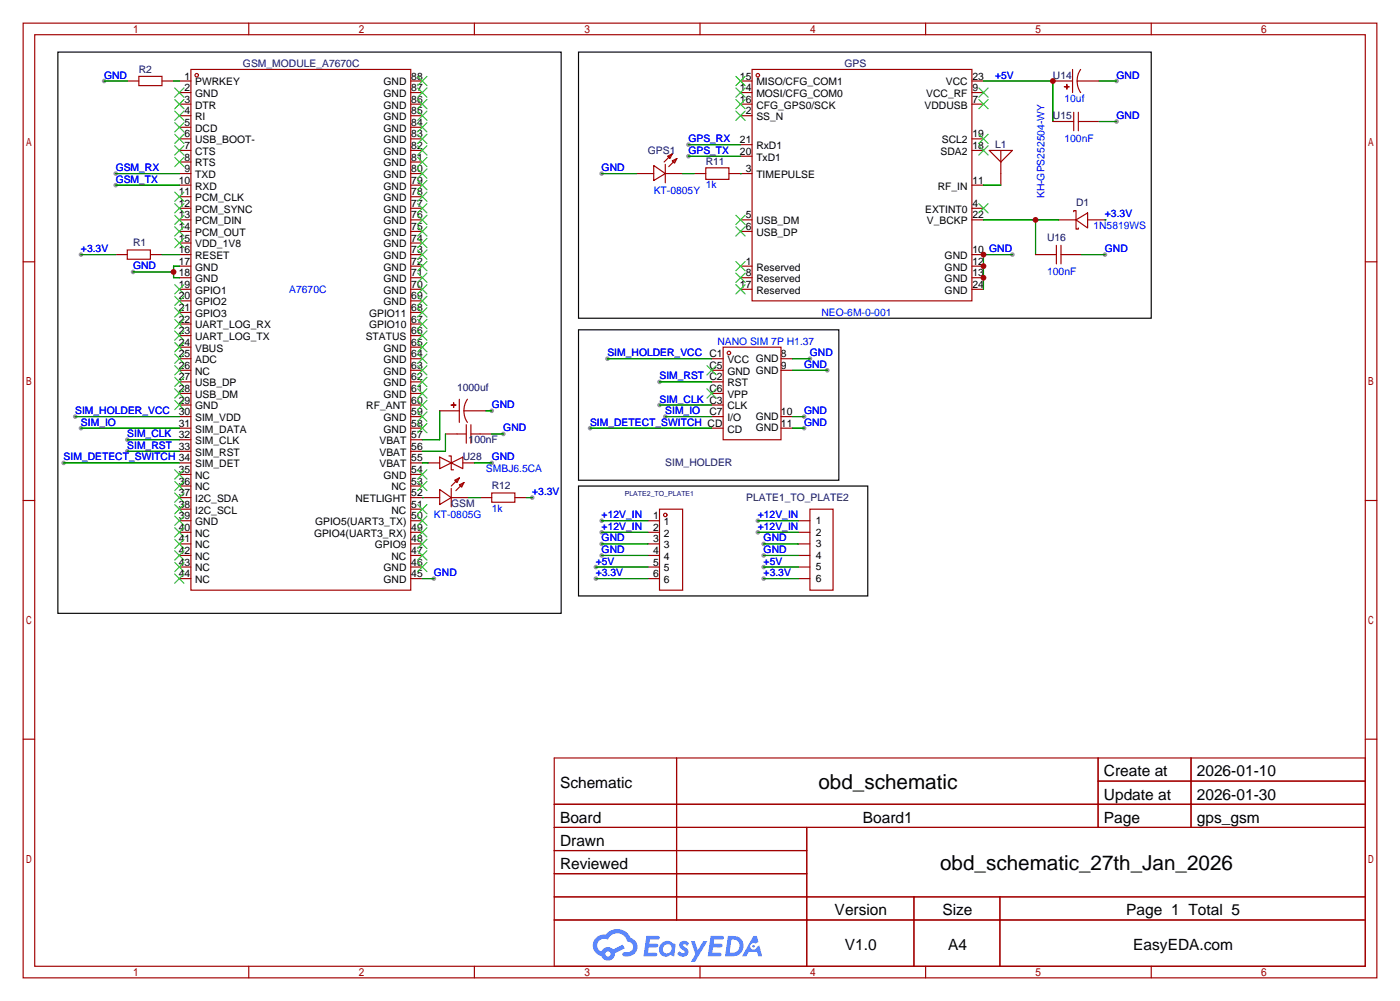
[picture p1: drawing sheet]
<svg xmlns="http://www.w3.org/2000/svg" width="307mm" height="220mm" viewBox="0 0 307 220" stroke-linecap="round" stroke-linejoin="round" font-family="sans-serif">
<g fill="#999">
<circle cx="25.4" cy="38.1" r=".51"/>
<circle cx="25.4" cy="40.6" r=".51"/>
<circle cx="95.2" cy="127" r=".51"/>
<circle cx="27.9" cy="96.5" r=".51"/>
<circle cx="27.9" cy="99.1" r=".51"/>
<circle cx="177.8" cy="78.7" r=".51"/>
<circle cx="144.8" cy="88.9" r=".51"/>
<circle cx="144.8" cy="83.8" r=".51"/>
<circle cx="151.1" cy="31.7" r=".51"/>
<circle cx="151.1" cy="34.3" r=".51"/>
<circle cx="222.2" cy="55.9" r=".51"/>
<circle cx="166.4" cy="114.3" r=".51"/>
<circle cx="166.4" cy="116.8" r=".51"/>
<circle cx="167.6" cy="119.4" r=".51"/>
<circle cx="167.6" cy="121.9" r=".51"/>
<circle cx="167.6" cy="124.5" r=".51"/>
<circle cx="167.6" cy="127" r=".51"/>
<circle cx="132.1" cy="114.3" r=".51"/>
<circle cx="132.1" cy="116.8" r=".51"/>
<circle cx="132.1" cy="119.4" r=".51"/>
<circle cx="132.1" cy="121.9" r=".51"/>
<circle cx="130.8" cy="124.5" r=".51"/>
<circle cx="130.8" cy="127" r=".51"/>
<circle cx="245.1" cy="17.8" r=".51"/>
<circle cx="245.1" cy="26.7" r=".51"/>
<circle cx="242.6" cy="55.9" r=".51"/>
<circle cx="107.9" cy="90.2" r=".51"/>
<circle cx="110.5" cy="95.2" r=".51"/>
<circle cx="17.8" cy="55.9" r=".51"/>
<circle cx="29.2" cy="59.7" r=".51"/>
<circle cx="22.9" cy="17.8" r=".51"/>
<circle cx="16.5" cy="91.4" r=".51"/>
<circle cx="17.8" cy="94" r=".51"/>
<circle cx="14" cy="101.6" r=".51"/>
<circle cx="133.3" cy="78.7" r=".51"/>
<circle cx="181.6" cy="81.3" r=".51"/>
<circle cx="176.5" cy="91.4" r=".51"/>
<circle cx="176.5" cy="94" r=".51"/>
<circle cx="146" cy="91.4" r=".51"/>
<circle cx="129.5" cy="94" r=".51"/>
<circle cx="107.9" cy="101.6" r=".51"/>
<circle cx="132.1" cy="38.1" r=".51"/>
<circle cx="116.8" cy="109.2" r=".51"/>
</g>
<g fill="none" stroke="#a10000" stroke-width=".25">
<path d="M5.1 5.1h297.2v209.5h-297.2zM7.6 7.6h292.1v204.5h-292.1zM54.6 5.1v2.5M104.1 5.1v2.5M153.7 5.1v2.5M203.2 5.1v2.5M252.7 5.1v2.5M5.1 57.5h2.5M299.7 57.5h2.6M5.1 109.9h2.5M299.7 109.9h2.6M5.1 162.2h2.5"/>
<path d="M121.7 166.4h178v45.7h-178zM121.7 176.5h178M148.5 166.4v35.5M241.1 166.4v15.2M241.1 171.4h58.6M261.5 166.4v15.2M299.7 162.2h2.6M121.7 181.6h178M121.7 186.7h55.4M121.7 196.8h178M121.7 191.8h55.4M177.1 181.6v30.5"/>
<path d="M200.6 196.8v15.3M219.5 196.8v15.3M54.6 212.1v2.5M104.1 212.1v2.5M121.7 201.9h178M153.7 212.1v2.5M203.2 212.1v2.5M252.7 212.1v2.5"/>
</g>
<g fill="#5487ff">
<path d="M149.4 206.8a1.3 1.3 0 0 1 1.8 .3l-.4 .6a.54 .54 0 0 0-.9-.3l.2 .3a1.28 1.28 0 0 1 .7 2 1.53 1.53 0 0 1-2.1-.3l.5-.6 .8 .4a.31 .31 0 0 0 .3-.2 .31 .31 0 0 0-.3-.4 1.12 1.12 0 0 1-.6-1.8z"/>
<path d="M151.7 206.6h.8l.7 2 1.2-2h.9l-2.7 4.5h-.9l1-1.6z"/>
<path d="M141.9 205.4h2.3a.46 .46 0 0 1 .5 .1 .46 .46 0 0 1 .1 .5l-.4 .2h-1.7l-.2 .9h1.7a.4 .4 0 0 1 .3 .5 .4 .4 0 0 1-.4 .3h-1.7l-.1 1.2h1.3a.46 .46 0 0 1 .5 .1 .46 .46 0 0 1 .1 .5l-.3 .2h-2.6z"/>
<path d="M156 205.4h2.3a.47 .47 0 0 1 .5 .1 .47 .47 0 0 1 .1 .5l-.4 .2h-1.7l-.1 .9h1.6a.4 .4 0 0 1 .3 .5 .4 .4 0 0 1-.4 .3h-1.7l-.1 1.2h1.3a.46 .46 0 0 1 .5 .1 .46 .46 0 0 1 .2 .5l-.4 .2h-2.6z"/>
<path d="M165.4 205.4h.7l.4 1.4-.6 .3a.75 .75 0 0 0-1.2 .3 .75 .75 0 0 0 .5 1.1 .75 .75 0 0 0 1-.7l.5-.3 .6 2.4h-.8l-.3-1h-1.8l-.6 1h-.9z"/>
<path d="M159.8 205.4l-.6 4.5h1.4a2.27 2.27 0 0 0 2.6-2.3 2.27 2.27 0 0 0-2.7-2.2zM160.6 206.2a1.5 1.5 0 0 1 1.8 1.5 1.5 1.5 0 0 1-2 1.4h-.2z"/>
<path d="M145.2 207.1a1.6 1.6 0 0 0-.3 2.2 1.6 1.6 0 0 0 2.3 .2l.8 .4 .3-2.5-.2-.2-.4-.1a1.58 1.58 0 0 0-2.5 0zM145.8 207.6a.98 .98 0 0 1 1.6 .4 .98 .98 0 0 1-1 1.3 .94 .94 0 0 1-.9-.7 .94 .94 0 0 1 .3-1z"/>
<path d="M130.9 205.8a2.37 2.37 0 0 0 1.1 4 1.54 1.54 0 0 0 1.8 1 1.54 1.54 0 0 0 1.2-1.6l2.2-1.1-.5-.7-2.1 1a1.57 1.57 0 0 0-2.6 .5 1.5 1.5 0 0 1-.7-2.1 1.5 1.5 0 0 1 2.2-.5 2.23 2.23 0 0 1 2.2-1.5 2.23 2.23 0 0 1 2 1.9 1.16 1.16 0 0 1 1.3 1.1 1.16 1.16 0 0 1-1.1 1.2h-.7a.47 .47 0 0 0-.6 .4 .47 .47 0 0 0 .5 .5 2.17 2.17 0 0 0 2.5-.9 2.17 2.17 0 0 0-.4-2.7l-.8-.4a3.2 3.2 0 0 0-5.4-.8l-1.1 .1zM132.9 209.4a.6 .6 0 0 1 1.2 0 .6 .6 0 0 1-1.2 0z"/>
<circle cx="165.4" cy="207.7" r=".28"/>
</g>
<g fill="none" stroke="#a10000" stroke-width=".25">
<path d="M27.9 17.8h2.6M30.5 16.8h5.1v2h-5.1zM35.6 17.8h2.5M39.4 17.8h2.5M41.9 15.2h48.3v114.3h-48.3zM90.2 17.8h2.5M162.6 17.8h2.5M165.1 15.2h48.3v50.8h-48.3zM213.4 17.8h2.5M231.1 17.8h4.4M233.7 19h1zM234.2 18.5v1.1z"/>
<path d="M235.5 15.2v5.1M236.5 17.8l.1 1.1 .6 1.4M236.5 17.8h4.8M237.2 15.2l-.5 1-.2 1.6M39.4 20.3h2.5M39.4 22.9h2.5M39.4 25.4h2.5M39.4 27.9h2.5M39.4 30.5h2.5M39.4 33h2.5M39.4 35.6h2.5M39.4 38.1h2.5"/>
<path d="M90.2 20.3h2.5M90.2 22.9h2.5M90.2 25.4h2.5M90.2 27.9h2.5M90.2 30.5h2.5M90.2 33h2.5M90.2 35.6h2.5M90.2 38.1h2.5M139.7 38.1h3.8M143.5 36.3l2.5 1.8-2.5 1.5zM146 38.1h3.9M146 36.1v4"/>
<path d="M146.6 34.3l1-.5-.5 1zM147.6 35.3l1-.5-.5 1zM147.6 33.8l-1.8 1.8M148.6 34.8l-1.8 1.8M152.4 38.1h2.5M154.9 36.8h5.1v2.6h-5.1zM160 38.1h5.1M162.6 20.3h2.5M162.6 22.9h2.5M162.6 25.4h2.5M162.6 31.8h2.5M162.6 34.3h2.5"/>
<path d="M213.4 20.3h2.5M213.4 22.9h2.5M213.4 30.5h2.5M213.4 33h2.5M217.2 33h5l-2.5 2.6zM219.7 33v7.6M231.1 26.7h4.6M235.7 24.6v4.1M236.7 26.7h4.6M236.7 24.6v4.1M25.4 55.9h2.5M27.9 54.9h5.1v2h-5.1z"/>
<path d="M33 55.9h2.6M39.4 40.6h2.5M39.4 43.2h2.5M39.4 45.7h2.5M39.4 48.3h2.5M39.4 50.8h2.5M39.4 53.3h2.5M39.4 55.9h2.5M39.4 58.4h2.5M90.2 40.6h2.5M90.2 43.2h2.5M90.2 45.7h2.5"/>
<path d="M90.2 48.3h2.5M90.2 50.8h2.5M90.2 53.3h2.5M90.2 55.9h2.5M90.2 58.4h2.5M162.6 48.3h2.5M162.6 50.8h2.5M162.6 58.4h2.5M213.4 40.6h2.5M213.4 45.7h2.5M213.4 48.3h2.5M213.4 55.9h2.5"/>
<path d="M213.4 58.4h2.5M227.3 55.9h4.6M231.9 53.8v4.1M232.4 48.3h3.8M232.9 55.9h4.6M232.9 53.8v4.1M235.7 46.5v-.3h.5v2.1M236.2 48.3v2h.5v-.3M236.2 48.3l2.6-1.6v3.3zM238.8 48.3h3.8M39.4 61h2.5M39.4 63.5h2.5"/>
<path d="M39.4 66h2.5M39.4 68.6h2.5M39.4 71.1h2.5M39.4 73.7h2.5M39.4 76.2h2.5M39.4 78.7h2.5M90.2 61h2.5M90.2 63.5h2.5M90.2 66h2.5M90.2 68.6h2.5M90.2 71.1h2.5M90.2 73.7h2.5"/>
<path d="M90.2 76.2h2.5M90.2 78.7h2.5M156.2 78.7h2.5M158.7 76.2h12.7v20.3h-12.7zM162.6 61h2.5M162.6 63.5h2.5M171.4 78.7h2.6M213.4 61h2.5M213.4 63.5h2.5M39.4 81.3h2.5M39.4 83.8h2.5M39.4 86.4h2.5"/>
<path d="M39.4 88.9h2.5M39.4 91.4h2.5M39.4 94h2.5M39.4 96.5h2.5M39.4 99.1h2.5M90.2 81.3h2.5M90.2 83.8h2.5M90.2 86.4h2.5M90.2 88.9h2.5M90.2 91.4h2.5M90.2 94h2.5M90.2 96.5h2.5"/>
<path d="M90.2 99.1h2.5M96.5 90.2h4.3M97.8 95.2h4.6M99.1 88.9h1zM99.6 88.4v1zM100.8 87.6v5.1M101.9 90.2l.2 1.6 .5 .9M101.9 90.2h4.8M102.4 93.2v4.1M102.6 87.6l-.6 1.5-.1 1.1M103.4 95.2h4.5M103.4 93.2v4.1"/>
<path d="M156.2 81.3h2.5M156.2 83.8h2.5M156.2 86.4h2.5M156.2 88.9h2.5M156.2 91.4h2.5M156.2 94h2.5M171.4 81.3h2.6M171.4 91.4h2.6M171.4 94h2.6M39.4 101.6h2.5M39.4 104.1h2.5M39.4 106.7h2.5"/>
<path d="M39.4 109.2h2.5M39.4 111.8h2.5M39.4 114.3h2.5M39.4 116.8h2.5M39.4 119.4h2.5M90.2 101.6h2.5M90.2 104.1h2.5M90.2 106.7h2.5M90.2 109.2h6.3M90.2 111.8h2.5M90.2 114.3h2.5M90.2 116.8h2.5"/>
<path d="M90.2 119.4h2.5M94 101.6h2.5M96.5 100.3l2.6 1.3-2.6 1.3zM96.5 107.4l2.6 1.8-2.6 1.5zM98.6 100.1h.5v3h.5M99.1 101.6l2.5-1.3v2.6zM99.1 109.2h3.8M99.1 107.2v4.1M99.8 105.4l1-.5-.5 1zM100.8 106.4l1.1-.5-.6 1zM100.8 104.9l-1.7 1.8M101.6 101.6h2.5"/>
<path d="M101.9 105.9l-1.8 1.8M105.4 109.2h2.5M107.9 108.2h5.1v2h-5.1zM113 109.2h2.6M142.2 114.3h2.6M142.2 116.8h2.6M142.2 119.4h2.6M144.8 111.8h5.1v17.7h-5.1zM175.3 114.3h2.5M175.3 116.8h2.5M175.3 119.4h2.5M177.8 111.8h5.1v17.7h-5.1z"/>
<path d="M39.4 121.9h2.5M39.4 124.5h2.5M39.4 127h2.5M90.2 121.9h2.5M90.2 124.5h2.5M90.2 127h2.5M142.2 121.9h2.6M142.2 124.5h2.6M142.2 127h2.6M175.3 121.9h2.5M175.3 124.5h2.5M175.3 127h2.5"/>
<circle cx="43.2" cy="16.5" r=".38"/>
<circle cx="166.4" cy="16.5" r=".38"/>
<circle cx="160" cy="77.5" r=".38"/>
<circle cx="146" cy="113" r=".38"/>
</g>
<g fill="none" stroke="#3c3" stroke-width=".25">
<path d="M38.4 19.3l2 2M40.4 19.3l-2 2M91.7 19.3l2 2M91.7 16.8l2 2M93.7 19.3l-2 2M93.7 16.8l-2 2M161.5 16.8l2.1 2M161.5 19.3l2.1 2M163.6 16.8l-2.1 2M163.6 19.3l-2.1 2M214.9 19.3l2 2M216.9 19.3l-2 2"/>
<path d="M38.4 21.8l2 2.1M38.4 24.4l2 2M38.4 26.9l2 2.1M38.4 29.5l2 2M38.4 32l2 2M38.4 34.5l2 2.1M40.4 21.8l-2 2.1M40.4 24.4l-2 2M40.4 26.9l-2 2.1M40.4 29.5l-2 2M40.4 32l-2 2M40.4 34.5l-2 2.1"/>
<path d="M91.7 39.6l2 2.1M91.7 37.1l2 2M91.7 34.5l2 2.1M91.7 32l2 2M91.7 29.5l2 2M91.7 26.9l2 2.1M91.7 24.4l2 2M91.7 21.8l2 2.1M93.7 21.8l-2 2.1M93.7 24.4l-2 2M93.7 29.5l-2 2M93.7 32l-2 2"/>
<path d="M93.7 34.5l-2 2.1M93.7 39.6l-2 2.1M93.7 37.1l-2 2M93.7 26.9l-2 2.1M161.5 21.8l2.1 2.1M161.5 24.4l2.1 2M163.6 21.8l-2.1 2.1M163.6 24.4l-2.1 2M214.9 32l2 2M214.9 29.5l2 2M214.9 21.8l2 2.1M216.9 32l-2 2"/>
<path d="M216.9 29.5l-2 2M216.9 21.8l-2 2.1M38.4 42.2l2 2M38.4 44.7l2 2M38.4 47.2l2 2.1M38.4 49.8l2 2M38.4 52.3l2 2.1M40.4 42.2l-2 2M40.4 44.7l-2 2M40.4 47.2l-2 2.1M40.4 49.8l-2 2M40.4 52.3l-2 2.1"/>
<path d="M91.7 59.9l2 2.1M91.7 57.4l2 2M91.7 54.9l2 2M91.7 52.3l2 2.1M91.7 49.8l2 2M91.7 47.2l2 2.1M91.7 44.7l2 2M91.7 42.2l2 2M93.7 49.8l-2 2M93.7 52.3l-2 2.1M93.7 57.4l-2 2M93.7 59.9l-2 2.1"/>
<path d="M93.7 54.9l-2 2M93.7 47.2l-2 2.1M93.7 44.7l-2 2M93.7 42.2l-2 2M161.5 47.2l2.1 2.1M161.5 49.8l2.1 2M161.5 57.4l2.1 2M161.5 59.9l2.1 2.1M163.6 47.2l-2.1 2.1M163.6 49.8l-2.1 2M163.6 57.4l-2.1 2M163.6 59.9l-2.1 2.1"/>
<path d="M214.9 44.7l2 2M216.9 44.7l-2 2M38.4 62.5l2 2M38.4 65l2 2.1M38.4 67.6l2 2M38.4 70.1l2 2M38.4 72.6l2 2.1M38.4 75.2l2 2M38.4 77.7l2 2.1M40.4 62.5l-2 2M40.4 65l-2 2.1M40.4 67.6l-2 2"/>
<path d="M40.4 70.1l-2 2M40.4 72.6l-2 2.1M40.4 75.2l-2 2M40.4 77.7l-2 2.1M91.7 77.7l2 2.1M91.7 75.2l2 2M91.7 72.6l2 2.1M91.7 70.1l2 2M91.7 67.6l2 2M91.7 65l2 2.1M91.7 62.5l2 2M93.7 65l-2 2.1"/>
<path d="M93.7 67.6l-2 2M93.7 70.1l-2 2M93.7 77.7l-2 2.1M93.7 75.2l-2 2M93.7 72.6l-2 2.1M93.7 62.5l-2 2M161.5 62.5l2.1 2M163.6 62.5l-2.1 2M38.4 80.3l2 2M38.4 82.8l2 2M38.4 85.3l2 2.1M38.4 87.9l2 2"/>
<path d="M40.4 80.3l-2 2M40.4 82.8l-2 2M40.4 85.3l-2 2.1M40.4 87.9l-2 2M91.7 93l2 2M91.7 90.4l2 2.1M91.7 87.9l2 2M91.7 85.3l2 2.1M91.7 82.8l2 2M91.7 80.3l2 2M93.7 93l-2 2M93.7 90.4l-2 2.1"/>
<path d="M93.7 87.9l-2 2M93.7 85.3l-2 2.1M93.7 82.8l-2 2M93.7 80.3l-2 2M155.2 85.3l2 2.1M155.2 80.3l2 2M157.2 85.3l-2 2.1M157.2 80.3l-2 2M38.4 103.1l2 2.1M38.4 105.7l2 2M38.4 108.2l2 2M38.4 110.7l2 2.1"/>
<path d="M38.4 113.3l2 2M38.4 115.8l2 2.1M38.4 118.4l2 2M40.4 103.1l-2 2.1M40.4 105.7l-2 2M40.4 108.2l-2 2M40.4 110.7l-2 2.1M40.4 113.3l-2 2M40.4 115.8l-2 2.1M40.4 118.4l-2 2M91.7 118.4l2 2M91.7 115.8l2 2.1"/>
<path d="M91.7 113.3l2 2M91.7 110.7l2 2.1M91.7 105.7l2 2M91.7 103.1l2 2.1M93.7 118.4l-2 2M93.7 115.8l-2 2.1M93.7 113.3l-2 2M93.7 110.7l-2 2.1M93.7 105.7l-2 2M93.7 103.1l-2 2.1M38.4 120.9l2 2M38.4 123.4l2 2.1"/>
<path d="M38.4 126l2 2M40.4 120.9l-2 2M40.4 123.4l-2 2.1M40.4 126l-2 2M91.7 123.4l2 2.1M91.7 120.9l2 2M93.7 123.4l-2 2.1M93.7 120.9l-2 2"/>
</g>
<g fill="none" stroke="#008700" stroke-width=".25">
<path d="M22.9 17.8h5M38.1 17.8h1.3M215.9 17.8h15.2v8.9M241.3 17.8h3.8M25.4 38.1h14M132.1 38.1h7.6M149.9 38.1h2.5M151.1 31.8h11.5M151.1 34.3h11.5M162.6 38.1h.1M241.3 26.7h3.8M17.8 55.9h7.6"/>
<path d="M25.4 40.6h14M29.2 59.7h8.9M35.6 55.9h3.8M39.4 58.4h-1.3v2.6h1.3M215.9 40.6h3.8M215.9 48.3h16.5M222.2 55.9h-6.3v7.6M227.3 48.3v7.6M237.5 55.9h5.1M242.6 48.3h.1M133.3 78.7h22.9M174 78.7h3.8"/>
<path d="M16.5 91.4h22.9M17.8 94h21.6M27.9 96.5h11.5M27.9 99.1h11.5M96.5 90.2v6.3h-3.8M97.8 95.2v3.9h-5.1M106.7 90.2h1.2M107.9 95.2h2.6M129.5 94h26.7M144.8 88.9h11.4M144.8 83.8h11.4M146 91.4h10.2"/>
<path d="M174 91.4h2.5M174 94h2.5M174 81.3h7.6M14 101.6h25.4M92.7 109.2h.1M92.7 101.6h1.3M102.9 109.2h2.5M104.1 101.6h3.8M115.6 109.2h1.2M132.1 114.3h10.1M132.1 116.8h10.1M132.1 119.4h10.1"/>
<path d="M166.4 114.3h8.9M166.4 116.8h8.9M167.6 119.4h7.7M92.7 127h2.5M130.8 127h11.4M130.8 124.5h11.4M132.1 121.9h10.1M167.6 127h7.7M167.6 121.9h7.7M167.6 124.5h7.7"/>
</g>
<path d="M12.7 11.4h110.5v123.2h-110.5zM127 11.4h125.7v58.4h-125.7zM127 72.4h57.1v33h-57.1zM127 106.7h63.5v24.1h-63.5z" fill="none" stroke="#000" stroke-width=".25"/>
<g fill="#c00">
<circle cx="215.9" cy="55.9" r=".63"/>
<circle cx="215.9" cy="58.4" r=".63"/>
<circle cx="215.9" cy="61" r=".63"/>
<circle cx="231.1" cy="17.8" r=".63"/>
<circle cx="227.3" cy="48.3" r=".63"/>
<circle cx="38.1" cy="59.7" r=".63"/>
</g>
<g font-size="4.5">
<text x="179.7" y="173.3">obd_schematic</text>
<text x="206.4" y="191">obd_schematic_27th_Jan_2026</text>
</g>
<g font-size="3.4">
<text x="122.9" y="173">Schematic</text>
<text x="242.3" y="170.4">Create at</text>
<text x="262.7" y="170.4">2026-01-10</text>
<text x="242.3" y="175.5">Update at</text>
<text x="262.7" y="175.5">2026-01-30</text>
<text x="122.9" y="180.6">Board</text>
<text x="122.9" y="185.7">Drawn</text>
<text x="189.4" y="180.6">Board1</text>
<text x="242.3" y="180.6">Page</text>
<text x="262.7" y="180.6">gps_gsm</text>
<text x="122.9" y="190.8">Reviewed</text>
<text x="183.2" y="200.9">Version</text>
<text x="206.9" y="200.9">Size</text>
<text x="247.3" y="200.9">Page 1 Total 5</text>
<text x="185.5" y="208.5">V1.0</text>
<text x="208.1" y="208.5">A4</text>
<text x="248.8" y="208.5">EasyEDA.com</text>
</g>
<g font-size="2.3" fill="#00f">
<text x="22.9" y="17.2">GND</text>
<text x="218.4" y="17.2">+5V</text>
<text x="245.1" y="17.2">GND</text>
<text x="233.7" y="22.3">10uf</text>
<text x="245.1" y="26.1">GND</text>
<text x="151.1" y="31.2">GPS_RX</text>
<text x="151.1" y="33.7">GPS_TX</text>
<text x="233.7" y="31.2">100nF</text>
<text x="25.4" y="37.6">GSM_RX</text>
<text x="25.4" y="40.1">GSM_TX</text>
<text x="132.1" y="37.6">GND</text>
<text x="154.9" y="41.4">1k</text>
<text x="143.5" y="42.6">KT-0805Y</text>
<text x="229.3" y="43.5" transform="rotate(-90 229.3 43.5)">KH-GPS252504-WY</text>
<text x="242.6" y="47.7">+3.3V</text>
<text x="240" y="50.3">1N5819WS</text>
<text x="17.8" y="55.3">+3.3V</text>
<text x="29.2" y="59.1">GND</text>
<text x="242.6" y="55.3">GND</text>
<text x="63.5" y="64.2">A7670C</text>
<text x="229.9" y="60.4">100nF</text>
<text x="180.3" y="69.3">NEO-6M-0-001</text>
<text x="157.5" y="75.7">NANO SIM 7P H1.37</text>
<text x="133.3" y="78.2">SIM_HOLDER_VCC C1</text>
<text x="144.8" y="83.3">SIM_RST C2</text>
<text x="176.5" y="80.7">GND</text>
<text x="177.8" y="78.2">GND</text>
<text x="107.9" y="89.6">GND</text>
<text x="144.8" y="88.4">SIM_CLK C3</text>
<text x="16.5" y="90.9">SIM_HOLDER_VCC</text>
<text x="17.8" y="93.4">SIM_IO</text>
<text x="27.9" y="96">SIM_CLK</text>
<text x="110.5" y="94.7">GND</text>
<text x="129.5" y="93.4">SIM_DETECT_SWITCH CD</text>
<text x="146" y="90.9">SIM_IO</text>
<text x="176.5" y="90.9">GND</text>
<text x="176.5" y="93.4">GND</text>
<text x="14" y="101.1">SIM_DETECT_SWITCH 34</text>
<text x="27.9" y="98.5">SIM_RST 33</text>
<text x="107.9" y="101.1">GND</text>
<text x="106.7" y="103.6">SMBJ6.5CA</text>
<text x="95.2" y="113.8">KT-0805G</text>
<text x="107.9" y="112.5">1k</text>
<text x="116.8" y="108.7">+3.3V</text>
<text x="132.1" y="113.8">+12V_IN</text>
<text x="166.4" y="113.8">+12V_IN</text>
<text x="132.1" y="116.3">+12V_IN</text>
<text x="132.1" y="118.8">GND</text>
<text x="166.4" y="116.3">+12V_IN</text>
<text x="167.6" y="118.8">GND</text>
<text x="130.8" y="123.9">+5V</text>
<text x="132.1" y="121.4">GND</text>
<text x="167.6" y="121.4">GND</text>
<text x="167.6" y="123.9">+5V</text>
<text x="95.2" y="126.5">GND</text>
<text x="130.8" y="126.5">+3.3V</text>
<text x="167.6" y="126.5">+3.3V</text>
</g>
<g font-size="2.3" fill="#000080">
<text x="30.5" y="16">R2</text>
<text x="53.3" y="14.7">GSM_MODULE_A7670C</text>
<text x="185.4" y="14.7">GPS</text>
<text x="231.1" y="17.2">U14</text>
<text x="231.1" y="26.1">U15</text>
<text x="142.2" y="33.7">GPS1</text>
<text x="218.4" y="32.5">L1</text>
<text x="154.9" y="36.3">R11</text>
<text x="236.2" y="45.2">D1</text>
<text x="229.9" y="52.8">U16</text>
<text x="29.2" y="54.1">R1</text>
<text x="100.3" y="85.8">1000uf</text>
<text x="101.6" y="101.1">U28</text>
<text x="102.9" y="97.2">100nF</text>
<text x="107.9" y="107.4">R12</text>
<text x="146" y="102.3">SIM_HOLDER</text>
<text x="99.1" y="111.2">GSM</text>
<text x="163.8" y="109.9">PLATE1_TO_PLATE2</text>
</g>
<g font-size="2.3">
<text x="40.5" y="17.5">1</text>
<text x="90.3" y="17.5">88</text>
<text x="162.5" y="17.5">15</text>
<text x="213.5" y="17.5">23</text>
<text x="40.5" y="20">2</text>
<text x="40.5" y="22.5">3</text>
<text x="42.8" y="18.7">PWRKEY</text>
<text x="42.8" y="21.3">GND</text>
<text x="42.8" y="23.8">DTR</text>
<text x="84.2" y="23.8">GND</text>
<text x="84.2" y="21.3">GND</text>
<text x="84.2" y="18.7">GND</text>
<text x="90.3" y="22.5">86</text>
<text x="90.3" y="20">87</text>
<text x="162.5" y="20">14</text>
<text x="162.5" y="22.5">16</text>
<text x="166" y="18.7">MISO/CFG_COM1</text>
<text x="166" y="21.3">MOSI/CFG_COM0</text>
<text x="166" y="23.8">CFG_GPS0/SCK</text>
<text x="203" y="23.8">VDDUSB</text>
<text x="203.3" y="21.3">VCC_RF</text>
<text x="207.6" y="18.7">VCC</text>
<text x="213.5" y="22.5">7</text>
<text x="213.5" y="20">9</text>
<text x="40.5" y="25.1">4</text>
<text x="40.5" y="27.6">5</text>
<text x="42.8" y="26.4">RI</text>
<text x="42.8" y="28.9">DCD</text>
<text x="84.2" y="28.9">GND</text>
<text x="84.2" y="26.4">GND</text>
<text x="90.3" y="27.6">84</text>
<text x="90.3" y="25.1">85</text>
<text x="163.7" y="25.1">2</text>
<text x="166" y="26.4">SS_N</text>
<text x="40.5" y="30.2">6</text>
<text x="40.5" y="32.7">7</text>
<text x="40.5" y="35.2">8</text>
<text x="42.8" y="31.4">USB_BOOT-</text>
<text x="42.8" y="34">CTS</text>
<text x="84.2" y="34">GND</text>
<text x="84.2" y="31.4">GND</text>
<text x="90.3" y="35.2">81</text>
<text x="90.3" y="32.7">82</text>
<text x="90.3" y="30.2">83</text>
<text x="162.5" y="31.4">21</text>
<text x="162.5" y="34">20</text>
<text x="166" y="32.7">RxD1</text>
<text x="166" y="35.2">TxD1</text>
<text x="206.5" y="34">SDA2</text>
<text x="206.7" y="31.4">SCL2</text>
<text x="213.5" y="32.7">18</text>
<text x="213.5" y="30.2">19</text>
<text x="39.3" y="40.3">10</text>
<text x="40.5" y="37.8">9</text>
<text x="42.8" y="36.5">RTS</text>
<text x="42.8" y="39.1">TXD</text>
<text x="42.8" y="41.6">RXD</text>
<text x="84.2" y="41.6">GND</text>
<text x="84.2" y="39.1">GND</text>
<text x="84.2" y="36.5">GND</text>
<text x="90.3" y="40.3">79</text>
<text x="90.3" y="37.8">80</text>
<text x="163.7" y="37.8">3</text>
<text x="166" y="39.1">TIMEPULSE</text>
<text x="205.9" y="41.6">RF_IN</text>
<text x="213.5" y="40.3">11</text>
<text x="39.3" y="42.9">11</text>
<text x="39.3" y="45.4">12</text>
<text x="39.3" y="47.9">13</text>
<text x="42.8" y="44.1">PCM_CLK</text>
<text x="42.8" y="46.7">PCM_SYNC</text>
<text x="84.2" y="46.7">GND</text>
<text x="84.2" y="44.1">GND</text>
<text x="90.3" y="47.9">76</text>
<text x="90.3" y="45.4">77</text>
<text x="90.3" y="42.9">78</text>
<text x="163.7" y="47.9">5</text>
<text x="203.1" y="46.7">EXTINT0</text>
<text x="213.5" y="47.9">22</text>
<text x="213.5" y="45.4">4</text>
<text x="39.3" y="50.5">14</text>
<text x="39.3" y="53">15</text>
<text x="42.8" y="49.2">PCM_DIN</text>
<text x="42.8" y="51.8">PCM_OUT</text>
<text x="84.2" y="51.8">GND</text>
<text x="84.2" y="49.2">GND</text>
<text x="90.3" y="53">74</text>
<text x="90.3" y="50.5">75</text>
<text x="163.7" y="50.5">6</text>
<text x="166" y="49.2">USB_DM</text>
<text x="166" y="51.8">USB_DP</text>
<text x="203.5" y="49.2">V_BCKP</text>
<text x="39.3" y="55.6">16</text>
<text x="39.3" y="58.1">17</text>
<text x="42.8" y="54.3">VDD_1V8</text>
<text x="42.8" y="56.8">RESET</text>
<text x="42.8" y="59.4">GND</text>
<text x="84.2" y="59.4">GND</text>
<text x="84.2" y="56.8">GND</text>
<text x="84.2" y="54.3">GND</text>
<text x="90.3" y="58.1">72</text>
<text x="90.3" y="55.6">73</text>
<text x="163.7" y="58.1">1</text>
<text x="166" y="59.4">Reserved</text>
<text x="207.4" y="59.4">GND</text>
<text x="207.4" y="56.8">GND</text>
<text x="213.5" y="58.1">12</text>
<text x="213.5" y="55.6">10 GND</text>
<text x="39.3" y="60.6">18</text>
<text x="39.3" y="63.2">19</text>
<text x="39.3" y="65.7">20</text>
<text x="42.8" y="61.9">GND</text>
<text x="42.8" y="64.5">GPIO1</text>
<text x="84.2" y="64.5">GND</text>
<text x="84.2" y="61.9">GND</text>
<text x="90.3" y="65.7">69</text>
<text x="90.3" y="63.2">70</text>
<text x="90.3" y="60.6">71</text>
<text x="162.5" y="63.2">17</text>
<text x="163.7" y="60.6">8</text>
<text x="166" y="61.9">Reserved</text>
<text x="166" y="64.5">Reserved</text>
<text x="207.4" y="64.5">GND</text>
<text x="207.4" y="61.9">GND</text>
<text x="213.5" y="63.2">24</text>
<text x="213.5" y="60.6">13</text>
<text x="39.3" y="68.3">21</text>
<text x="39.3" y="70.8">22</text>
<text x="42.8" y="67">GPIO2</text>
<text x="42.8" y="69.5">GPIO3</text>
<text x="81" y="69.5">GPIO11</text>
<text x="84.2" y="67">GND</text>
<text x="90.3" y="70.8">67</text>
<text x="90.3" y="68.3">68</text>
<text x="39.3" y="73.3">23</text>
<text x="39.3" y="75.9">24</text>
<text x="42.8" y="72.1">UART_LOG_RX</text>
<text x="42.8" y="74.6">UART_LOG_TX</text>
<text x="42.8" y="77.2">VBUS</text>
<text x="80.3" y="74.6">STATUS</text>
<text x="81" y="72.1">GPIO10</text>
<text x="84.2" y="77.2">GND</text>
<text x="90.3" y="75.9">65</text>
<text x="90.3" y="73.3">66</text>
<text x="39.3" y="78.4">25</text>
<text x="39.3" y="81">26</text>
<text x="39.3" y="83.5">27</text>
<text x="42.8" y="79.7">ADC</text>
<text x="42.8" y="82.2">NC</text>
<text x="84.2" y="82.2">GND</text>
<text x="84.2" y="79.7">GND</text>
<text x="90.3" y="83.5">62</text>
<text x="90.3" y="81">63</text>
<text x="90.3" y="78.4">64</text>
<text x="155.7" y="81">C5</text>
<text x="159.7" y="82.2">GND GND</text>
<text x="159.7" y="79.7">VCC GND</text>
<text x="171.4" y="81">9</text>
<text x="171.4" y="78.4">8</text>
<text x="39.3" y="86">28</text>
<text x="39.3" y="88.6">29</text>
<text x="42.8" y="84.8">USB_DP</text>
<text x="42.8" y="87.3">USB_DM</text>
<text x="42.8" y="89.9">GND</text>
<text x="80.4" y="89.9">RF_ANT</text>
<text x="84.2" y="87.3">GND</text>
<text x="84.2" y="84.8">GND</text>
<text x="90.3" y="88.6">60</text>
<text x="90.3" y="86">61</text>
<text x="155.7" y="86">C6</text>
<text x="159.7" y="89.9">CLK</text>
<text x="159.7" y="87.3">VPP</text>
<text x="159.7" y="84.8">RST</text>
<text x="39.3" y="91.1">30</text>
<text x="39.3" y="93.7">31</text>
<text x="42.8" y="92.4">SIM_VDD</text>
<text x="42.8" y="94.9">SIM_DATA</text>
<text x="84.2" y="94.9">GND</text>
<text x="84.2" y="92.4">GND</text>
<text x="90.3" y="93.7">58</text>
<text x="90.3" y="91.1">59</text>
<text x="155.7" y="91.1">C7</text>
<text x="159.7" y="94.9">CD</text>
<text x="159.7" y="92.4">I/O</text>
<text x="165.9" y="94.7">GND</text>
<text x="165.9" y="92.1">GND</text>
<text x="171.4" y="93.7">11</text>
<text x="171.4" y="91.1">10</text>
<text x="39.3" y="96.2">32</text>
<text x="42.8" y="97.5">SIM_CLK</text>
<text x="42.8" y="100">SIM_RST</text>
<text x="83.3" y="100">VBAT</text>
<text x="83.3" y="97.5">VBAT</text>
<text x="90.3" y="101.3">55</text>
<text x="90.3" y="98.7">56</text>
<text x="90.3" y="96.2">57</text>
<text x="39.3" y="103.8">35</text>
<text x="39.3" y="106.4">36</text>
<text x="42.8" y="102.6">SIM_DET</text>
<text x="42.8" y="105.1">NC</text>
<text x="42.8" y="107.6">NC</text>
<text x="83.3" y="102.6">VBAT</text>
<text x="84.2" y="105.1">GND</text>
<text x="86" y="107.6">NC</text>
<text x="90.3" y="106.4">53</text>
<text x="90.3" y="103.8">54</text>
<text x="39.3" y="108.9">37</text>
<text x="39.3" y="111.4">38</text>
<text x="39.3" y="114">39</text>
<text x="42.8" y="110.2">I2C_SDA</text>
<text x="42.8" y="112.7">I2C_SCL</text>
<text x="78" y="110.2">NETLIGHT</text>
<text x="86" y="112.7">NC</text>
<text x="90.3" y="114">50</text>
<text x="90.3" y="111.4">51</text>
<text x="90.3" y="108.9">52</text>
<text x="143.4" y="114">1</text>
<text x="39.3" y="116.5">40</text>
<text x="39.3" y="119.1">41</text>
<text x="42.8" y="115.3">GND</text>
<text x="42.8" y="117.8">NC</text>
<text x="68.9" y="117.8">GPIO4(UART3_RX)</text>
<text x="69.2" y="115.3">GPIO5(UART3_TX)</text>
<text x="90.3" y="119.1">48</text>
<text x="90.3" y="116.5">49</text>
<text x="143.4" y="116.5">2</text>
<text x="143.4" y="119.1">3</text>
<text x="145.7" y="115.3">1</text>
<text x="145.7" y="117.8">2</text>
<text x="179.1" y="115">1</text>
<text x="179.1" y="117.5">2</text>
<text x="39.3" y="121.6">42</text>
<text x="39.3" y="124.1">43</text>
<text x="42.8" y="120.3">NC</text>
<text x="42.8" y="122.9">NC</text>
<text x="42.8" y="125.4">NC</text>
<text x="82.3" y="120.3">GPIO9</text>
<text x="84.2" y="125.4">GND</text>
<text x="86" y="122.9">NC</text>
<text x="90.3" y="124.1">46</text>
<text x="90.3" y="121.6">47</text>
<text x="143.4" y="121.6">4</text>
<text x="143.4" y="124.1">5</text>
<text x="145.7" y="120.3">3</text>
<text x="145.7" y="122.9">4</text>
<text x="145.7" y="125.4">5</text>
<text x="179.1" y="120.1">3</text>
<text x="179.1" y="122.6">4</text>
<text x="179.1" y="125.2">5</text>
<text x="39.3" y="126.7">44</text>
<text x="42.8" y="128">NC</text>
<text x="84.2" y="128">GND</text>
<text x="90.3" y="126.7">45</text>
<text x="143.4" y="126.7">6</text>
<text x="145.7" y="128">6</text>
<text x="179.1" y="127.7">6</text>
</g>
<text font-size="1.5" fill="#000080" x="137.2" y="108.9">PLATE2_TO_PLATE1</text>
</svg>
